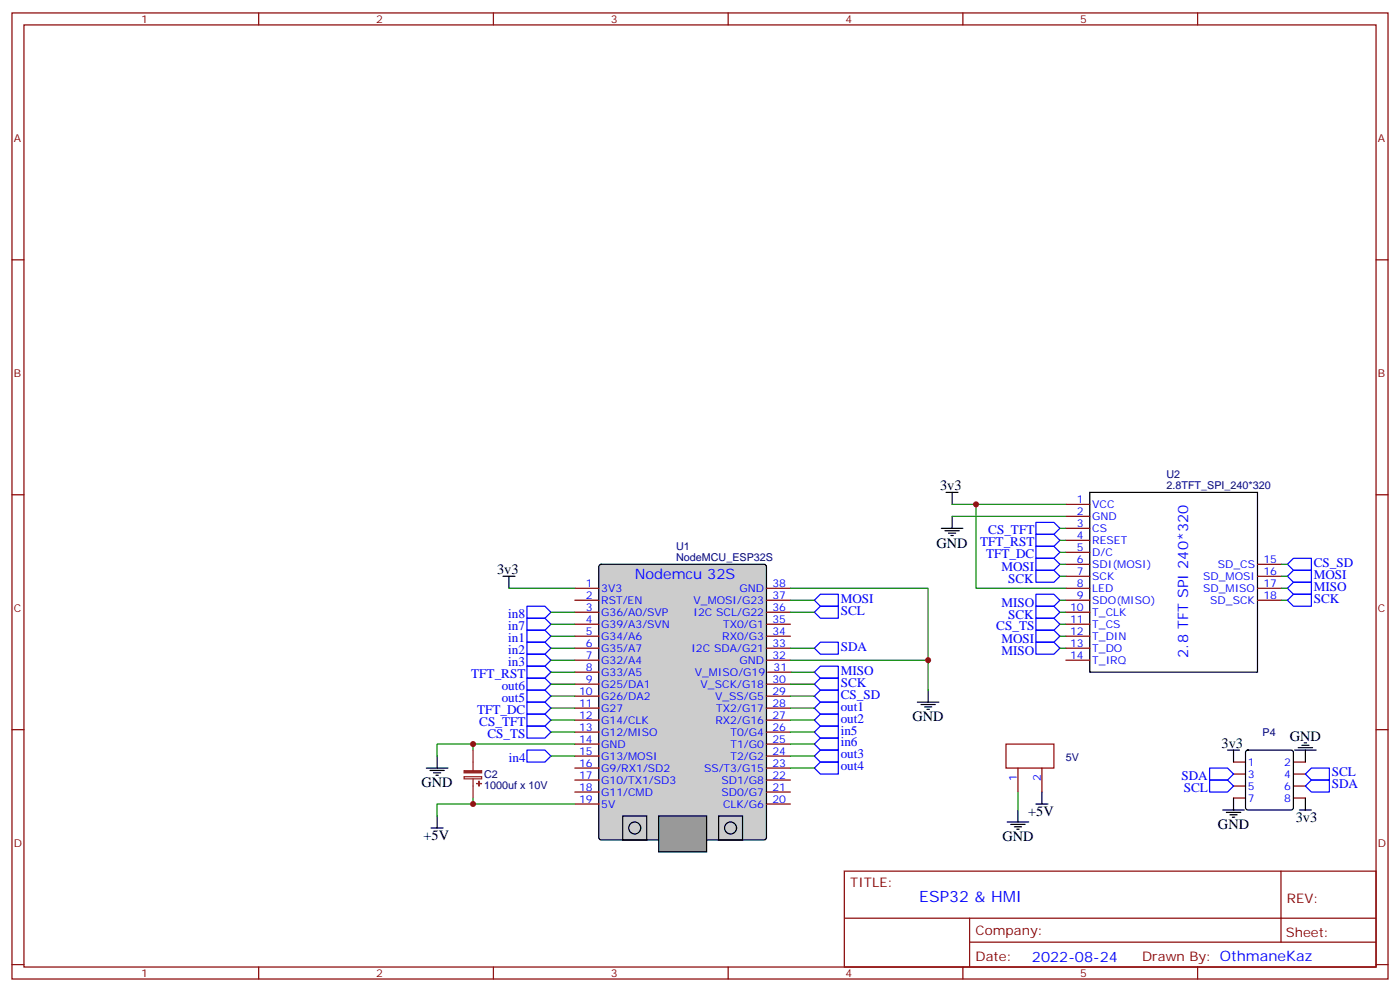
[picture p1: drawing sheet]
<svg xmlns="http://www.w3.org/2000/svg" width="412mm" height="292mm" viewBox="0 0 412 292" stroke-linecap="round" stroke-linejoin="round" font-family="sans-serif">
<g fill="none" stroke="#870000" stroke-width=".35">
<path d="M3.5 3.8h405.4v284.3h-405.4zM7.1 7.3h398.2v277.3h-398.2zM76.2 3.8v3.5M145.3 3.8v3.5M214.5 3.8v3.5M283.6 3.8v3.5M352.8 3.8v3.5M3.5 76.5h3.6M405.3 76.5h3.6M3.5 145.6h3.6M405.3 145.6h3.6M3.5 214.8h3.6"/>
<path d="M405.3 214.8h3.6M248.7 256.4h156.6v28.2h-156.6zM377.3 256.4v20.9M248.7 270.2h156.5M285.6 277.3h119.6M285.6 270.2v14.2M3.5 283.9h3.6M76.2 284.6v3.5M145.3 284.6v3.5M214.5 284.6v3.5M283.6 284.6v3.5M352.8 284.6v3.5"/>
<path d="M405.3 283.9h3.6"/>
</g>
<path d="M176.6 166.3l.5-.2h48l.6 .4 .1 80-.5 .7h-48.2l-.7-.4v-80z" fill="#ccc" stroke="#000" stroke-width=".35"/>
<g fill="none" stroke="#870000" stroke-width=".35">
<path d="M169.3 176.7h7.1M169.3 173.1h7.1M225.8 176.7h7M225.8 173.1h7M169.3 180.2h7.1M169.3 183.7h7.1M169.3 187.3h7.1M169.3 190.8h7.1M169.3 194.3h7.1M169.3 197.8h7.1M225.8 180.2h7M225.8 183.7h7"/>
<path d="M225.8 187.3h7M225.8 190.8h7M225.8 194.3h7M226.1 197.8h7.1M169.3 201.4h7.1M169.3 204.9h7.1M169.3 208.4h7.1M169.3 211.9h7.1M169.3 215.5h7.1M169.3 219h7.1M225.8 201.4h7M225.8 204.9h7"/>
<path d="M225.8 208.4h7M225.8 211.9h7M225.8 215.5h7M225.8 219h7M169.3 222.5h7.1M169.3 226.1h7.1M169.3 229.6h7.1M169.3 233.1h7.1M169.3 236.6h7.1M225.8 222.5h7M225.8 226.1h7M225.8 229.6h7"/>
<path d="M225.8 233.1h7M225.8 236.6h7"/>
</g>
<path d="M194 240.2h14.1v10.6h-14.1z" fill="#999" stroke="#000" stroke-width=".35"/>
<g fill="none" stroke="#000" stroke-width=".35">
<path d="M277.3 155.5h6.3M278.3 156.2h4.3M278.7 144.9h3.5M279.4 156.9h2.1M280.1 157.6h.7M280.5 144.9v3.5M280.5 152v3.5M321 144.9h49.4v52.9h-49.4zM148.2 169.6h3.5M149.9 169.6v3.5M270.2 206.7h6.4M271.3 207.4h4.2"/>
<path d="M272.3 208.1h2.2M273 208.8h.8M273.4 203.1v3.6M383.5 219.4h2.1M384.2 218.7h.7M125.6 226.1h6.3M126.6 226.8h4.3M127.7 227.5h2.1M128.4 228.2h.7M128.8 222.5v3.6M299.9 238.4v3.5M305.2 236.6h3.5"/>
<path d="M306.9 233.1v3.5M360.2 238.4h6.3M361.2 239.1h4.3M361.6 220.8h3.5M362.3 239.8h2.1M363.4 220.8v3.5M363.4 234.9v3.5M367.1 221l.5-.2h12.7l.5 .2 .2 .5v16.2l-.2 .5-.5 .2h-12.7l-.5-.2-.2-.5v-16.2zM381.4 220.8h6.3M382.4 220.1h4.2M382.8 238.4h3.5M384.5 220.8v3.5"/>
<path d="M384.5 234.9v3.5M127 243.7h3.5M128.8 240.2v3.5M183.4 240.2h7.1v7h-7.1zM211.7 240.2h7v7h-7zM296.7 241.9h6.3M297.7 242.6h4.3M298.8 243.3h2.1M299.5 244.1h.7M363 240.5h.7"/>
<circle cx="187" cy="243.7" r="1.76"/>
<circle cx="215.2" cy="243.7" r="1.76"/>
</g>
<g fill="none" stroke="#870000" stroke-width=".35">
<path d="M314 148.4h7M314 152h7M314 155.5h7M314 159h7M314 162.6h7M314 166.1h7M314 169.6h7M314 173.1h7M314 176.7h7M370.4 166.1h7.1M370.4 169.6h7.1M370.4 173.1h7.1"/>
<path d="M370.4 176.7h7.1M314 180.2h7M314 183.7h7M314 187.3h7M314 190.8h7M314 194.3h7M299.9 226.1v7M306.9 226.1v7M363.4 224.3h3.5M363.4 227.8h3.5M363.4 231.4h3.5M363.4 234.9h3.5"/>
<path d="M381 224.3h3.5M381 227.8h3.5M381 231.4h3.5M381 234.9h3.5"/>
</g>
<g fill="none" stroke="#008700" stroke-width=".35">
<path d="M280.5 148.4h33.5M280.5 152h33.5M287.5 148.4v24.7h26.5M312.2 159h1.8M312.2 155.5h1.8M149.9 173.1h19.4M232.8 173.1h40.6v30M232.8 176.7h7.1M312.2 176.7h1.8M312.2 162.6h1.8M312.2 166.1h1.8M312.2 169.6h1.8"/>
<path d="M377.5 173.1h1.7M377.5 176.7h1.7M377.5 166.1h1.7M377.5 169.6h1.7M162.3 194.3h7M162.3 180.2h7M162.3 183.7h7M162.3 187.3h7M162.3 190.8h7M162.3 197.8h7M232.8 194.3h40.6M232.8 180.2h7.1"/>
<path d="M232.8 190.8h7.1M233.2 197.8h6.7M312.2 180.2h1.8M312.2 183.7h1.8M312.2 187.3h1.8M312.2 190.8h1.8M139.3 219v1.8M162.3 201.4h7M162.3 204.9h7M162.3 208.4h7M162.3 211.9h7M162.3 215.5h7"/>
<path d="M169.3 219h-40.5v3.5M232.8 215.5h7.1M232.8 219h7.1M232.8 201.4h7.1M232.8 204.9h7.1M232.8 208.4h7.1M232.8 211.9h7.1M139.3 234.9v1.7M162.3 222.5h7M169.3 236.6h-40.5v3.6M232.8 222.5h7.1M232.8 226.1h7.1"/>
<path d="M299.9 233.1v5.3"/>
</g>
<g fill="none" stroke="#00f" stroke-width=".35">
<path d="M305.2 157.3h5.2l1.8 1.7-1.8 1.8h-5.2zM305.2 153.7h5.2l1.8 1.8-1.8 1.8h-5.2zM155.2 178.4h5.3l1.8 1.8-1.8 1.8h-5.3zM241.7 174.9h5.2v3.5h-5.2l-1.8-1.7zM305.2 160.8h5.2l1.8 1.8-1.8 1.7h-5.2zM305.2 167.9h5.2l1.8 1.7-1.8 1.8h-5.2zM305.2 174.9h5.2l1.8 1.8-1.8 1.7h-5.2zM305.2 164.3h5.2l1.8 1.8-1.8 1.8h-5.2zM305.2 178.4h5.2l1.8 1.8-1.8 1.8h-5.2zM379.2 166.1l1.8-1.8h5.3v3.6h-5.3zM379.2 169.6l1.8-1.7h5.3v3.5h-5.3zM381 171.4h5.3v3.5h-5.3l-1.8-1.8z"/>
<path d="M381 174.9h5.3v3.5h-5.3l-1.8-1.7zM155.2 182h5.3l1.8 1.7-1.8 1.8h-5.3zM155.2 185.5h5.3l1.8 1.8-1.8 1.7h-5.3zM155.2 189h5.3l1.8 1.8-1.8 1.7h-5.3zM155.2 192.5h5.3l1.8 1.8-1.8 1.8h-5.3zM155.2 196.1h5.3l1.8 1.7-1.8 1.8h-5.3zM155.2 199.6h5.3l1.8 1.8-1.8 1.7h-5.3zM239.9 180.2l1.8-1.8h5.2v3.6h-5.2zM239.9 190.8l1.8-1.8h5.2v3.5h-5.2zM239.9 197.8l1.8-1.7h5.2v3.5h-5.2zM305.2 182h5.2l1.8 1.7-1.8 1.8h-5.2zM305.2 185.5h5.2l1.8 1.8-1.8 1.7h-5.2z"/>
<path d="M305.2 189h5.2l1.8 1.8-1.8 1.7h-5.2zM155.2 203.1h5.3l1.8 1.8-1.8 1.8h-5.3zM155.2 206.7h5.3l1.8 1.7-1.8 1.8h-5.3zM155.2 210.2h5.3l1.8 1.7-1.8 1.8h-5.3zM155.2 213.7h5.3l1.8 1.8-1.8 1.7h-5.3zM239.9 201.4l1.8-1.8h5.2v3.5h-5.2zM239.9 204.9l1.8-1.8h5.2v3.6h-5.2zM239.9 211.9l1.8-1.7h5.2v3.5h-5.2zM239.9 219l1.8-1.8h5.2v3.6h-5.2zM241.7 206.7h5.2v3.5h-5.2l-1.8-1.8zM241.7 213.7h5.2v3.5h-5.2l-1.8-1.7zM155.2 220.8h5.3l1.8 1.7-1.8 1.8h-5.3z"/>
<path d="M239.9 222.5l1.8-1.7h5.2v3.5h-5.2zM239.9 226.1l1.8-1.8h5.2v3.5h-5.2zM356.3 226.1h5.3l1.8 1.7-1.8 1.8h-5.3zM356.3 229.6h5.3l1.8 1.8-1.8 1.7h-5.3zM384.5 227.8l1.8-1.7h5.3v3.5h-5.3zM384.5 231.4l1.8-1.8h5.3v3.5h-5.3z"/>
</g>
<path d="M296.3 219h14.1v7.1h-14.1z" fill="none" stroke="#900" stroke-width=".35"/>
<path d="M136.7 228.6h5.2v.6h-5.2zM139.3 220.8v6M139.3 229.2v5.7" fill="none" stroke="#8c2424" stroke-width=".35"/>
<g fill="#8c2424" stroke="#8c2424" stroke-width=".35">
<path d="M136.7 226.8h5.2v.7h-5.2z"/>
<path d="M140.4 230.6h1.4z"/>
<path d="M141.1 229.9v1.5z"/>
</g>
<g fill="#c00">
<circle cx="139.3" cy="236.6" r=".88"/>
<circle cx="273.4" cy="194.3" r=".88"/>
<circle cx="287.5" cy="148.4" r=".88"/>
<circle cx="139.3" cy="219" r=".88"/>
</g>
<text font-size="4.6" fill="#00f" x="270.8" y="265.4">ESP32 &amp; HMI</text>
<g font-size="4.2">
<text x="276.9" y="144.2">3v3</text>
<text x="275.9" y="161.1">GND</text>
<text x="146.4" y="168.9">3v3</text>
<text x="268.8" y="212.3">GND</text>
<text x="359.8" y="220.1">3v3</text>
<text x="379.9" y="218">GND</text>
<text x="124.2" y="231.7">GND</text>
<text x="302.9" y="240.2">+5V</text>
<text x="358.8" y="244.1">GND</text>
<text x="381.7" y="241.9">3v3</text>
<text x="124.7" y="247.3">+5V</text>
<text x="295.3" y="247.6">GND</text>
</g>
<g font-size="4.2" fill="#00f">
<text x="187" y="170.4">Nodemcu 32S</text>
<text x="350" y="193.6" transform="rotate(-90 350 193.6)">2.8 TFT SPI 240*320</text>
<text x="304" y="283">2022-08-24</text>
</g>
<g font-size="3.9" fill="#00f">
<text x="288.8" y="160.8">TFT_RST</text>
<text x="291.1" y="157.3">CS_TFT</text>
<text x="290.5" y="164.3">TFT_DC</text>
<text x="295" y="168">MOSI</text>
<text x="387" y="166.8">CS_SD</text>
<text x="297" y="171.5">SCK</text>
<text x="387" y="173.9">MISO</text>
<text x="387" y="170.3">MOSI</text>
<text x="247.6" y="177.4">MOSI</text>
<text x="295" y="178.6">MISO</text>
<text x="387" y="177.4">SCK</text>
<text x="149.7" y="182">in8</text>
<text x="149.7" y="185.5">in7</text>
<text x="247.6" y="180.9">SCL</text>
<text x="293.5" y="185.5">CS_TS</text>
<text x="297" y="182.1">SCK</text>
<text x="149.7" y="189">in1</text>
<text x="247.6" y="191.5">SDA</text>
<text x="295" y="189.2">MOSI</text>
<text x="149.7" y="192.5">in2</text>
<text x="149.7" y="196.1">in3</text>
<text x="295" y="192.7">MISO</text>
<text x="138.8" y="199.6">TFT_RST</text>
<text x="147.8" y="203.1">out6</text>
<text x="247.6" y="198.5">MISO</text>
<text x="247.6" y="202.1">SCK</text>
<text x="147.8" y="206.7">out5</text>
<text x="247.6" y="205.6">CS_SD</text>
<text x="247.6" y="209.1">out1</text>
<text x="140.5" y="210.2">TFT_DC</text>
<text x="141.2" y="213.7">CS_TFT</text>
<text x="247.6" y="212.7">out2</text>
<text x="143.6" y="217.2">CS_TS</text>
<text x="247.6" y="216.2">in5</text>
<text x="247.6" y="219.7">in6</text>
<text x="149.9" y="224.2">in4</text>
<text x="247.6" y="223.2">out3</text>
<text x="247.6" y="226.8">out4</text>
<text x="348" y="229.6">SDA</text>
<text x="348.7" y="233.2">SCL</text>
<text x="392.3" y="228.5">SCL</text>
<text x="392.3" y="232.1">SDA</text>
</g>
<g font-size="3.9" fill="#800">
<text x="250.5" y="261">TITLE:</text>
<text x="379.1" y="265.7">REV:</text>
<text x="287.4" y="275.2">Company:</text>
<text x="378.7" y="275.8">Sheet:</text>
<text x="287.4" y="282.9">Date:</text>
<text x="336.4" y="282.9">Drawn By: OthmaneKaz</text>
</g>
<g font-size="3.2" fill="#800">
<text x="41.6" y="6.8">1</text>
<text x="110.8" y="6.8">2</text>
<text x="179.9" y="6.8">3</text>
<text x="249.1" y="6.8">4</text>
<text x="318.2" y="6.8">5</text>
<text x="4.1" y="41.9">A</text>
<text x="405.9" y="41.9">A</text>
<text x="4.1" y="111.1">B</text>
<text x="405.9" y="111.1">B</text>
<text x="4.1" y="180.2">C</text>
<text x="405.9" y="180.2">C</text>
<text x="4.1" y="249.3">D</text>
<text x="405.9" y="249.3">D</text>
<text x="41.6" y="287.6">1</text>
<text x="110.8" y="287.6">2</text>
<text x="179.9" y="287.6">3</text>
<text x="249.1" y="287.6">4</text>
<text x="318.2" y="287.6">5</text>
</g>
<g font-size="3.2" fill="#000080">
<text x="343.6" y="143.9">2.8TFT_SPI_240*320</text>
<text x="343.6" y="140.7">U2</text>
<text x="199.2" y="161.9">U1</text>
<text x="199.2" y="165">NodeMCU_ESP32S</text>
<text x="371.9" y="216.5">P4</text>
<text x="314" y="224.1">5V</text>
<text x="142.6" y="232.1">1000uf x 10V</text>
<text x="142.6" y="229">C2</text>
</g>
<g font-size="3.2" fill="#00f">
<text x="317.2" y="148.1">1</text>
<text x="321.7" y="149.5">VCC</text>
<text x="317.2" y="151.6">2</text>
<text x="317.2" y="155.2">3</text>
<text x="321.7" y="153">GND</text>
<text x="317.2" y="158.7">4</text>
<text x="321.7" y="156.6">CS</text>
<text x="321.7" y="160.1">RESET</text>
<text x="317.2" y="162.2">5</text>
<text x="317.2" y="165.7">6</text>
<text x="321.7" y="163.6">D/C</text>
<text x="321.7" y="167.1">SDI(MOSI)</text>
<text x="358.7" y="167.1">SD_CS</text>
<text x="372.2" y="165.7">15</text>
<text x="172.6" y="172.8">1</text>
<text x="227.5" y="172.8">38</text>
<text x="317.2" y="169.3">7</text>
<text x="317.2" y="172.8">8</text>
<text x="321.7" y="170.7">SCK</text>
<text x="354.4" y="170.7">SD_MOSI</text>
<text x="372.2" y="169.3">16</text>
<text x="372.2" y="172.8">17</text>
<text x="172.6" y="176.3">2</text>
<text x="172.6" y="179.8">3</text>
<text x="177.1" y="177.7">RST/EN</text>
<text x="177.1" y="174.2">3V3</text>
<text x="204.3" y="177.7">V_MOSI/G23</text>
<text x="217.8" y="174.2">GND</text>
<text x="227.5" y="179.8">36</text>
<text x="227.5" y="176.3">37</text>
<text x="315.2" y="179.8">10</text>
<text x="317.2" y="176.3">9</text>
<text x="321.7" y="174.2">LED</text>
<text x="321.7" y="177.7">SDO(MISO)</text>
<text x="354.4" y="174.2">SD_MISO</text>
<text x="356.5" y="177.7">SD_SCK</text>
<text x="372.2" y="176.3">18</text>
<text x="172.6" y="183.4">4</text>
<text x="177.1" y="181.3">G36/A0/SVP</text>
<text x="177.1" y="184.8">G39/A3/SVN</text>
<text x="204.3" y="181.3">I2C SCL/G22</text>
<text x="213" y="184.8">TX0/G1</text>
<text x="227.5" y="183.4">35</text>
<text x="315.2" y="183.4">11</text>
<text x="321.7" y="181.3">T_CLK</text>
<text x="321.7" y="184.8">T_CS</text>
<text x="172.6" y="186.9">5</text>
<text x="172.6" y="190.4">6</text>
<text x="177.1" y="188.3">G34/A6</text>
<text x="177.1" y="191.8">G35/A7</text>
<text x="203.7" y="191.8">I2C SDA/G21</text>
<text x="212.8" y="188.3">RX0/G3</text>
<text x="227.5" y="190.4">33</text>
<text x="227.5" y="186.9">34</text>
<text x="315.2" y="186.9">12</text>
<text x="315.2" y="190.4">13</text>
<text x="321.7" y="188.3">T_DIN</text>
<text x="321.7" y="191.8">T_DO</text>
<text x="172.6" y="194">7</text>
<text x="172.6" y="197.5">8</text>
<text x="177.1" y="195.4">G32/A4</text>
<text x="217.8" y="195.4">GND</text>
<text x="227.5" y="194">32</text>
<text x="227.9" y="197.5">31</text>
<text x="315.2" y="194">14</text>
<text x="321.7" y="195.4">T_IRQ</text>
<text x="172.6" y="201">9</text>
<text x="177.1" y="198.9">G33/A5</text>
<text x="177.1" y="202.4">G25/DA1</text>
<text x="204.6" y="198.9">V_MISO/G19</text>
<text x="206.4" y="202.4">V_SCK/G18</text>
<text x="227.5" y="201">30</text>
<text x="170.6" y="204.5">10</text>
<text x="170.6" y="208.1">11</text>
<text x="177.1" y="206">G26/DA2</text>
<text x="177.1" y="209.5">G27</text>
<text x="210.6" y="206">V_SS/G5</text>
<text x="211" y="209.5">TX2/G17</text>
<text x="227.5" y="208.1">28</text>
<text x="227.5" y="204.5">29</text>
<text x="170.6" y="211.6">12</text>
<text x="170.6" y="215.1">13</text>
<text x="177.1" y="213">G14/CLK</text>
<text x="210.7" y="213">RX2/G16</text>
<text x="227.5" y="215.1">26</text>
<text x="227.5" y="211.6">27</text>
<text x="170.6" y="218.7">14</text>
<text x="177.1" y="216.5">G12/MISO</text>
<text x="177.1" y="220.1">GND</text>
<text x="215.2" y="220.1">T1/G0</text>
<text x="215.2" y="216.5">T0/G4</text>
<text x="227.5" y="218.7">25</text>
<text x="170.6" y="222.2">15</text>
<text x="170.6" y="225.7">16</text>
<text x="177.1" y="223.6">G13/MOSI</text>
<text x="177.1" y="227.1">G9/RX1/SD2</text>
<text x="207.4" y="227.1">SS/T3/G15</text>
<text x="215.2" y="223.6">T2/G2</text>
<text x="227.5" y="225.7">23</text>
<text x="227.5" y="222.2">24</text>
<text x="367.6" y="225.4">1</text>
<text x="378.3" y="225.4">2</text>
<text x="170.6" y="229.2">17</text>
<text x="170.6" y="232.8">18</text>
<text x="177.1" y="230.6">G10/TX1/SD3</text>
<text x="212.5" y="230.6">SD1/G8</text>
<text x="227.5" y="232.8">21</text>
<text x="227.5" y="229.2">22</text>
<text x="299.5" y="229.8" transform="rotate(-90 299.5 229.8)">1</text>
<text x="306.6" y="229.8" transform="rotate(-90 306.6 229.8)">2</text>
<text x="367.6" y="228.9">3</text>
<text x="367.6" y="232.4">5</text>
<text x="378.3" y="228.9">4</text>
<text x="378.3" y="232.4">6</text>
<text x="170.6" y="236.3">19</text>
<text x="177.1" y="234.2">G11/CMD</text>
<text x="177.1" y="237.7">5V</text>
<text x="212.5" y="234.2">SD0/G7</text>
<text x="213" y="237.7">CLK/G6</text>
<text x="227.5" y="236.3">20</text>
<text x="367.6" y="235.9">7</text>
<text x="378.3" y="235.9">8</text>
</g>
</svg>
